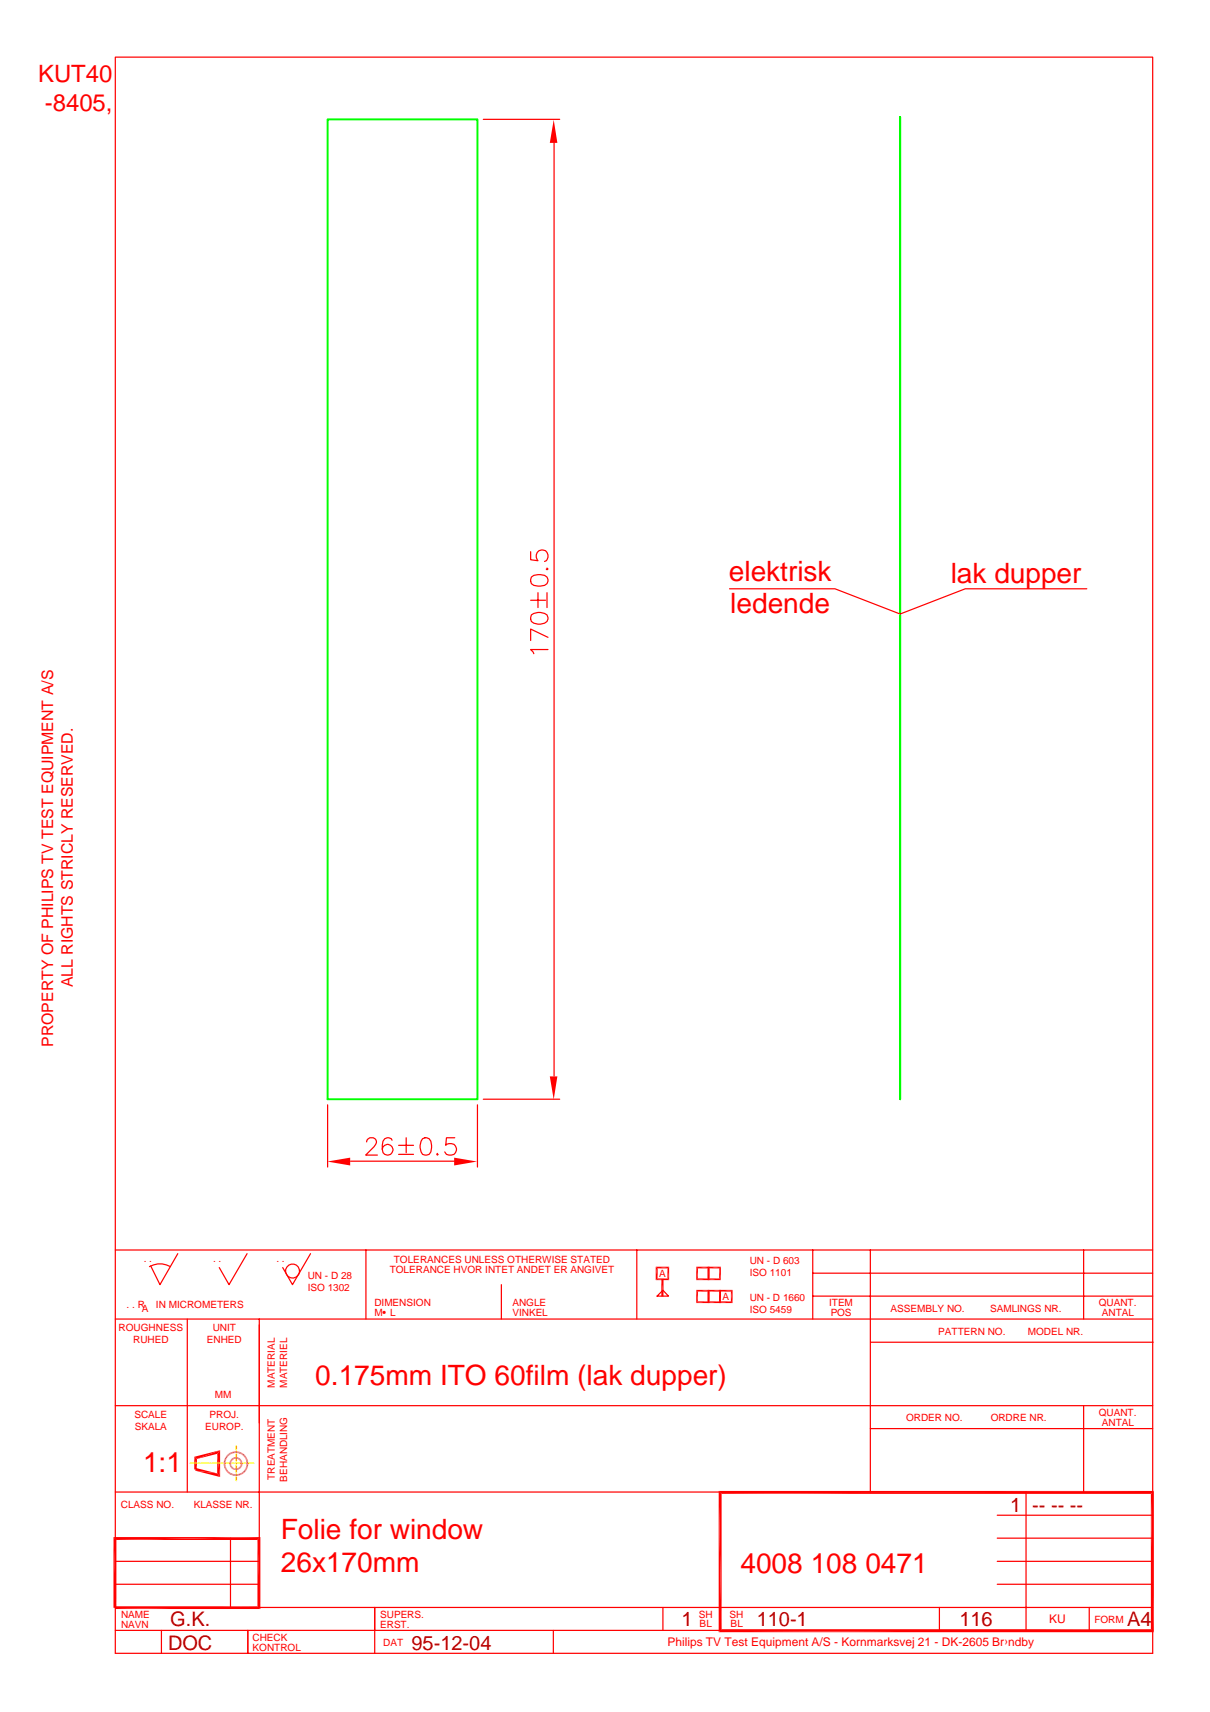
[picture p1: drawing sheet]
<svg xmlns="http://www.w3.org/2000/svg" width="210mm" height="297mm" viewBox="0 0 210 297" stroke-linecap="round" stroke-linejoin="round" font-family="sans-serif">
<g fill="none" stroke="#f00" stroke-width=".21">
<path d="M25.9 219.8a3.7 3.7 0 0 1 3.7 0M30.8 217.5l-3.1 5.4-1.6-3.3M42.9 217.5l-3.2 5.4-1.7-3M53.9 217.5l-3.2 5.4-1.7-3M20 228.9h180M45 228.9v50M51.5 221.5a1.21 1.21 0 0 0-.3-2.1 1.21 1.21 0 0 0-1.7 1.2 1.21 1.21 0 0 0 1.8 1M87 222.9v6M20 258.9h180M178 258.9v24M20 278.9h180M40 266.9v12"/>
<path d="M65 278.9v4M20 286.9h180M43 282.9v4"/>
</g>
<path d="M113.7 219.9h2.4M115.9 219.8v2.3M113.7 222h2.4" fill="none" stroke="#f00" stroke-width=".3"/>
<path d="M113.9 219.8v2.3" fill="none" stroke="#f00" stroke-width=".34"/>
<path d="M114.1 220.1l2-.3-.3 .3z" fill="#f00"/>
<path d="M122.9 219.8v2.3" fill="none" stroke="#f00" stroke-width=".3"/>
<path d="M121.1 220.1l2-.3-.3 .3z" fill="#f00"/>
<path d="M120.8 219.9h2.3M120.9 219.8v2.3" fill="none" stroke="#f00" stroke-width=".3"/>
<path d="M120.8 222.1l.3-.3h1.7z" fill="#f00"/>
<path d="M124.9 219.8v2.3M120.8 222h2.3" fill="none" stroke="#f00" stroke-width=".3"/>
<path d="M123.1 220.1l2-.3-.3 .3z" fill="#f00"/>
<path d="M122.8 219.9h2.3M122.9 219.8v2.3" fill="none" stroke="#f00" stroke-width=".3"/>
<path d="M123.1 221.8h1.7l-2 .3z" fill="#f00"/>
<path d="M122.8 222h2.3" fill="none" stroke="#f00" stroke-width=".3"/>
<path d="M124.8 224.1l.3 2-.3-.3z" fill="#f00"/>
<path d="M124.9 223.8v2.3" fill="none" stroke="#f00" stroke-width=".3"/>
<path d="M123.1 224.1l2-.3-.3 .3z" fill="#f00"/>
<path d="M122.8 224h2.3" fill="none" stroke="#f00" stroke-width=".3"/>
<path d="M122.8 223.8l.3 .3v1.7z" fill="#f00"/>
<path d="M122.9 223.8v2.3" fill="none" stroke="#f00" stroke-width=".3"/>
<path d="M123.1 225.8h1.7l-2 .3z" fill="#f00"/>
<path d="M122.8 225.9h2.3" fill="none" stroke="#f00" stroke-width=".3"/>
<path d="M122.8 224.1l.3 2-.3-.3z" fill="#f00"/>
<path d="M122.9 223.8v2.3" fill="none" stroke="#f00" stroke-width=".3"/>
<path d="M121.1 224.1l2-.3-.3 .3z" fill="#f00"/>
<path d="M120.8 224h2.3" fill="none" stroke="#f00" stroke-width=".3"/>
<path d="M120.8 223.8l.3 .3v1.7z" fill="#f00"/>
<path d="M120.9 223.8v2.3" fill="none" stroke="#f00" stroke-width=".3"/>
<path d="M120.8 226.1l.3-.3h1.7z" fill="#f00"/>
<path d="M120.8 225.9h2.3M126.9 223.8v2.3" fill="none" stroke="#f00" stroke-width=".3"/>
<path d="M126.8 224.1l.3 2-.3-.3z" fill="#f00"/>
<path d="M124.8 225.9h2.3M124.9 223.8v2.3" fill="none" stroke="#f00" stroke-width=".3"/>
<path d="M124.8 223.8l.3 .3v1.7z" fill="#f00"/>
<path d="M124.8 224h2.3" fill="none" stroke="#f00" stroke-width=".3"/>
<path d="M114.9 221.9v3" fill="none" stroke="#f00" stroke-width=".38"/>
<g fill="none" stroke="#f00" stroke-width=".21">
<path d="M20 216.9h180M63.5 216.9v12M110.5 216.9v12M141 216.9v12M151 216.9v42M188 216.9v12M32.5 228.9v30M115 223.9l1 1h-2zM141 224.9h59M141 220.9h59M151.1 232.9h48.9M151 247.9h49"/>
<path d="M188 243.9v15M20 270.9h25M20 274.9h25"/>
</g>
<g fill="#f00">
<path d="M19.9 278.7h24.8l-24.8 .5z"/>
<path d="M19.9 279.2l24.8-.5 .5 .5z"/>
<path d="M44.7 267.2l.5 12-.5-.5z"/>
<path d="M45.2 266.7v12.5l-.5-12z"/>
<path d="M20.2 267.2l25-.5-.5 .5z"/>
<path d="M19.7 266.7h25.5l-25 .5z"/>
<path d="M19.7 266.7l.5 .5v11.8z"/>
<path d="M19.7 266.7l.5 12.3h-.5z"/>
<path d="M34 254.7l3.7 .9-3.8-.4z"/>
<path d="M33.9 255.2l3.8 .4 .5 .7z"/>
<path d="M37.7 252.3l.5 4-.5-.7z"/>
<path d="M38.2 251.6v4.7l-.5-4z"/>
<path d="M34.2 253.1l4-1.5-.5 .7z"/>
<path d="M33.7 252.8l4.5-1.2-4 1.5z"/>
<path d="M33.7 252.8l.5 .3v1.9z"/>
<path d="M33.7 252.8l.5 2.2h-.5z"/>
</g>
<g fill="none" stroke="#ff0" stroke-width=".25">
<path d="M33 253.9h1.1M34.4 253.9h.2M34.9 253.9h1.2M36.4 253.9h.2M36.9 253.9h1.2M38.4 253.9h.2M38.9 253.9h1.2M40.4 253.9h.2M40.9 253.9h1.2M41 250.9v.6M41 251.8v.2M41 252.3v1.2"/>
<path d="M41 253.8v.2M41 254.3v1.2M41 255.7v.3M41 256.3v.6M42.4 253.9h.2M42.9 253.9h1.1"/>
</g>
<path d="M65 278.9v8M125 278.9v4M20 282.9h180M96 282.9v4" fill="none" stroke="#f00" stroke-width=".21"/>
<g fill="#dd6e6e">
<path d="M43 253.4l.1 .5h-.3z"/>
<path d="M42.7 253.5l.3-.1-.2 .5z"/>
<path d="M42.8 252.9l.2 .5-.3 .1z"/>
<path d="M42.5 253l.3-.1-.1 .6z"/>
<path d="M42.5 252.4l.3 .5-.3 .1z"/>
<path d="M42.5 252.4v.6l-.3-.4z"/>
<path d="M42 252.1l.5 .3-.3 .2z"/>
<path d="M42 252.1l.2 .5-.3-.3z"/>
<path d="M41.5 251.9l.5 .2-.1 .2z"/>
<path d="M41.5 251.9l.4 .4-.5-.1z"/>
<path d="M40.9 251.8l.6 .1-.1 .3z"/>
<path d="M40.9 251.8l.5 .4-.5-.1z"/>
<path d="M40.4 251.9l.5-.1v.3z"/>
<path d="M40.4 251.9l.5 .2-.5 .1z"/>
<path d="M39.8 252.1l.6-.2v.3z"/>
<path d="M39.8 252.1l.6 .1-.4 .1z"/>
<path d="M39.4 252.4l.4-.3 .2 .2z"/>
<path d="M39.4 252.4l.6-.1-.4 .3z"/>
<path d="M39.4 252.4l.2 .2-.5 .3z"/>
<path d="M39.1 252.9l.5-.3-.3 .4z"/>
<path d="M39.1 252.9l.2 .1-.4 .4z"/>
<path d="M38.9 253.4l.4-.4-.1 .5z"/>
<path d="M38.9 253.4l.3 .1-.4 .4z"/>
<path d="M39.2 253.5l-.1 .4h-.3z"/>
<path d="M38.8 253.9h.3l-.2 .6z"/>
<path d="M39.1 253.9l.1 .5-.3 .1z"/>
<path d="M38.9 254.5l.3-.1-.1 .6z"/>
<path d="M39.2 254.4l.1 .5-.2 .1z"/>
<path d="M39.1 255l.2-.1 .1 .6z"/>
<path d="M39.3 254.9l.3 .4-.2 .2z"/>
<path d="M39.6 255.3l.2 .5-.4-.3z"/>
<path d="M39.6 255.3l.4 .3-.2 .2z"/>
<path d="M40 255.6l.4 .4-.6-.2z"/>
<path d="M40 255.6l.4 .1v.3z"/>
<path d="M40.4 255.7l.5 .4-.5-.1z"/>
<path d="M40.4 255.7l.5 .1v.3z"/>
<path d="M40.9 255.8l.6 .2-.6 .1z"/>
<path d="M40.9 255.8l.5-.1 .1 .3z"/>
<path d="M41.4 255.7l.6 .1-.5 .2z"/>
<path d="M41.4 255.7l.5-.1 .1 .2z"/>
<path d="M41.9 255.6l.6-.1-.5 .3z"/>
<path d="M41.9 255.6l.3-.3 .3 .2z"/>
<path d="M42.2 255.3l.6-.3-.3 .5z"/>
<path d="M42.5 254.9l.3 .1-.6 .3z"/>
<path d="M42.5 254.9l.5-.4-.2 .5z"/>
<path d="M42.7 254.4l.3 .1-.5 .4z"/>
<path d="M43.1 253.9l-.1 .6-.3-.1z"/>
<path d="M42.8 253.9h.3l-.4 .5z"/>
<path d="M42 253.5l.1 .4h-.3z"/>
<path d="M41.7 253.6l.3-.1-.2 .4z"/>
<path d="M41.7 253.1l.3 .4-.3 .1z"/>
<path d="M41.7 253.1v.5l-.2-.2z"/>
<path d="M41.4 252.9l.3 .2-.2 .3z"/>
<path d="M41.4 252.9l.1 .5-.3-.3z"/>
<path d="M40.9 252.8l.5 .1-.2 .2z"/>
<path d="M40.9 252.8l.3 .3h-.3z"/>
<path d="M40.5 252.9l.4-.1v.3z"/>
<path d="M40.5 252.9l.4 .2h-.3z"/>
<path d="M40.1 253.1l.4-.2 .1 .2z"/>
<path d="M40.1 253.1h.5l-.3 .3z"/>
<path d="M40.1 253.1l.2 .3-.4 .1z"/>
<path d="M39.9 253.5l.4-.1-.2 .2z"/>
<path d="M39.9 253.5l.2 .1-.3 .3z"/>
<path d="M39.8 253.9l.3-.3v.3z"/>
<path d="M39.8 253.9h.3l-.2 .5z"/>
<path d="M40.1 253.9v.4l-.2 .1z"/>
<path d="M39.9 254.4l.2-.1v.4z"/>
<path d="M40.1 254.3l.2 .2-.2 .2z"/>
<path d="M40.3 254.5l.2 .5-.4-.3z"/>
<path d="M40.3 254.5l.3 .2-.1 .3z"/>
<path d="M40.6 254.7l.3 .4-.4-.1z"/>
<path d="M40.6 254.7l.3 .1v.3z"/>
<path d="M40.9 254.8l.5 .2-.5 .1z"/>
<path d="M40.9 254.8l.3-.1 .2 .3z"/>
<path d="M41.2 254.7h.5l-.3 .3z"/>
<path d="M41.2 254.7l.3-.2 .2 .2z"/>
<path d="M41.5 254.5l.5-.1-.3 .3z"/>
<path d="M41.7 254.3l.3 .1-.5 .1z"/>
<path d="M41.7 254.3l.4-.4-.1 .5z"/>
<path d="M41.8 253.9h.3l-.4 .4z"/>
</g>
<path d="M115 278.9v4M163 278.9v4M173 262.9h27M173 266.9h27M173 270.9h27M173 274.9h27M189 278.9v4M28 282.9v4M43 282.9v4" fill="none" stroke="#f00" stroke-width=".21"/>
<g fill="#f00">
<path d="M199.6 259.2l.6 24-.6-.5z"/>
<path d="M199.6 259.2l.6-.5v24.5z"/>
<path d="M125.2 259.2l75-.5-.6 .5z"/>
<path d="M124.7 258.7h75.5l-75 .5z"/>
<path d="M124.7 258.7l.5 .5v23.5z"/>
<path d="M124.7 258.7l.5 24-.5 .5z"/>
<path d="M124.7 283.2l.5-.5h74.4z"/>
<path d="M124.7 283.2l74.9-.5 .6 .5z"/>
</g>
<path d="M56.8 191.7v10.8M82.8 191.7v10.8M60.8 201.5h18M20 243.9h180M20 286.9v-277h180v277" fill="none" stroke="#f00" stroke-width=".21"/>
<path d="M56.8 20.7h26v170h-26z" fill="none" stroke="#0f0" stroke-width=".34"/>
<g fill="#f00">
<path d="M56.8 201.5l3.9-.6v1.3z"/>
<path d="M78.8 200.9l4 .6-4 .7z"/>
</g>
<path d="M83.8 20.7h13.3M96.1 24.7v162M63.6 198.1a.73 .73 0 0 1 .6-.7h.5a.74 .74 0 0 1 .5 1.2l-1.8 1.8h2.1M68 197.8a.84 .84 0 0 0-1.3-.2 2.77 2.77 0 0 0-.3 2.4 .94 .94 0 0 0 1.5 .1 .94 .94 0 0 0-.3-1.4 .94 .94 0 0 0-1.3 .7M69.2 198.7h2.5M70.5 197.4v2.6M73.3 197.6a.94 .94 0 0 1 1.4 .4 2.57 2.57 0 0 1-.3 2.3 .97 .97 0 0 1-1.4-.4 2.39 2.39 0 0 1 .3-2.3zM78.9 197.4h-1.5l-.1 1.3a1.05 1.05 0 0 1 1.8 .4 1.05 1.05 0 0 1-1.2 1.3l-.5-.1-.2-.4M83.8 190.7h13.3M69.2 200.3h2.5M75.9 200.1l-.1 .2 .1 .1 .1-.1" fill="none" stroke="#f00" stroke-width=".21"/>
<g fill="#f00">
<path d="M95.4 186.8h1.3l-.6 4z"/>
<path d="M96.1 20.8l.6 4h-1.3z"/>
</g>
<path d="M92.1 95.7v1.4l1.2 .2a1.06 1.06 0 0 1 0-1.6 1.06 1.06 0 0 1 1.6 .2 1.06 1.06 0 0 1-.4 1.5M94.9 98.6l.2 .1-.2 .2-.1-.2M92.1 104.1h2.5M92.2 106.7a2.34 2.34 0 0 1 2.7 0 .94 .94 0 0 1-.4 1.4 2.26 2.26 0 0 1-2.3-.3l-.1-.4zM92.2 100.1a2.34 2.34 0 0 1 2.7 0 .94 .94 0 0 1-.4 1.5 2.57 2.57 0 0 1-2.3-.3l-.1-.5zM93.3 102.8v2.6M94.9 102.8v2.6M95.1 112.7h-3l.5 .7M95.1 110.6l-3-1.5v2M126.6 102.2h18.2l11.3 4.3M188.5 102.2h-21.1l-11.2 4.3" fill="none" stroke="#f00" stroke-width=".21"/>
<path d="M156.1 20.3v170.4z" fill="none" stroke="#0f0" stroke-width=".34"/>
<g font-size="4.9" fill="#f00">
<text x="126.4" y="100.9">elektrisk</text>
<text x="164.9" y="101.1">lak dupper</text>
<text x="126.7" y="106.3">ledende</text>
<text x="54.7" y="240.3">0.175mm ITO 60film (lak dupper)</text>
<text x="24.8" y="255.4">1:1</text>
<text x="48.7" y="267">Folie for window</text>
<text x="48.7" y="272.8">26x170mm</text>
<text x="128.4" y="273">4008 108 0471</text>
</g>
<g font-size="4.1" fill="#f00">
<text x="6.6" y="14.3">KUT40</text>
<text x="7.8" y="19.3">-8405,</text>
</g>
<g font-size="3.5" fill="#b80000">
<text x="175.2" y="262.4">1 -- -- --</text>
<text x="29.2" y="286.3">DOC</text>
<text x="29.5" y="282.1">G.K.</text>
<text x="71.4" y="286.3">95-12-04</text>
<text x="118.2" y="282.1">1</text>
<text x="131.3" y="282.1">110-1</text>
<text x="166.5" y="282.1">116</text>
<text x="195.5" y="282.1">A4</text>
</g>
<g font-size="2.8" fill="#f00">
<text x="12.7" y="171.3" transform="rotate(-90 12.7 171.3)">ALL RIGHTS STRICLY RESERVED.</text>
<text x="9.2" y="181.6" transform="rotate(-90 9.2 181.6)">PROPERTY OF PHILIPS TV TEST EQUIPMENT A/S</text>
</g>
<g font-size="2.1" fill="#f00">
<text x="182" y="281.7">KU</text>
<text x="115.8" y="285.7">Philips TV Test Equipment A/S - Kornmarksvej 21 - DK-2605 Br›ndby</text>
</g>
<g font-size="1.7" fill="#f00">
<text x="24.9" y="218.9">. .</text>
<text x="37" y="218.9">. .</text>
<text x="48" y="218.9">. .</text>
<text x="53.4" y="221.9">UN - D 28</text>
<text x="67.6" y="220.9">TOLERANCE HVOR INTET ANDET ER ANGIVET</text>
<text x="68.3" y="219.2">TOLERANCES UNLESS OTHERWISE STATED</text>
<text x="114.3" y="221.6">A</text>
<text x="130" y="219.4">UN - D 603</text>
<text x="130" y="221.5">ISO 1101</text>
<text x="22" y="226.9">. . R</text>
<text x="24.6" y="227.7">A</text>
<text x="27.1" y="226.9">IN MICROMETERS</text>
<text x="53.4" y="224.1">ISO 1302</text>
<text x="64.9" y="226.6">DIMENSION</text>
<text x="88.9" y="226.7">ANGLE</text>
<text x="125.3" y="225.5">A</text>
<text x="130" y="225.7">UN - D 1660</text>
<text x="130" y="227.9">ISO 5459</text>
<text x="143.8" y="226.7">ITEM</text>
<text x="154.5" y="227.6">ASSEMBLY NO.</text>
<text x="171.8" y="227.6">SAMLINGS NR.</text>
<text x="190.6" y="226.6">QUANT.</text>
<text x="20.6" y="230.9">ROUGHNESS</text>
<text x="23.1" y="233.1">RUHED</text>
<text x="35.9" y="233.1">ENHED</text>
<text x="36.9" y="230.9">UNIT</text>
<text x="64.9" y="228.4">M•L</text>
<text x="88.9" y="228.4">VINKEL</text>
<text x="144.1" y="228.4">POS</text>
<text x="162.8" y="231.5">PATTERN NO.</text>
<text x="178.3" y="231.5">MODEL NR.</text>
<text x="191.1" y="228.4">ANTAL</text>
<text x="23.3" y="245.9">SCALE</text>
<text x="36.4" y="245.9">PROJ.</text>
<text x="37.3" y="242.6">MM</text>
<text x="47.7" y="240.8" transform="rotate(-90 47.7 240.8)">MATERIAL</text>
<text x="49.8" y="240.8" transform="rotate(-90 49.8 240.8)">MATERIEL</text>
<text x="190.6" y="245.6">QUANT.</text>
<text x="23.4" y="248.1">SKALA</text>
<text x="35.6" y="248.1">EUROP.</text>
<text x="157.2" y="246.5">ORDER NO.</text>
<text x="171.9" y="246.5">ORDRE NR.</text>
<text x="191.1" y="247.4">ANTAL</text>
<text x="47.7" y="256.7" transform="rotate(-90 47.7 256.7)">TREATMENT</text>
<text x="49.8" y="257.1" transform="rotate(-90 49.8 257.1)">BEHANDLING</text>
<text x="21" y="261.6">CLASS NO.</text>
<text x="33.6" y="261.6">KLASSE NR.</text>
<text x="21" y="280.7">NAME</text>
<text x="66" y="280.7">SUPERS.</text>
<text x="121.2" y="280.7">SH</text>
<text x="126.6" y="280.7">SH</text>
<text x="189.9" y="281.5">FORM</text>
<text x="21" y="282.5">NAVN</text>
<text x="43.8" y="284.7">CHECK</text>
<text x="43.8" y="286.5">KONTROL</text>
<text x="66" y="282.5">ERST.</text>
<text x="66.5" y="285.6">DAT</text>
<text x="121.4" y="282.3">BL</text>
<text x="126.7" y="282.3">BL</text>
</g>
</svg>
